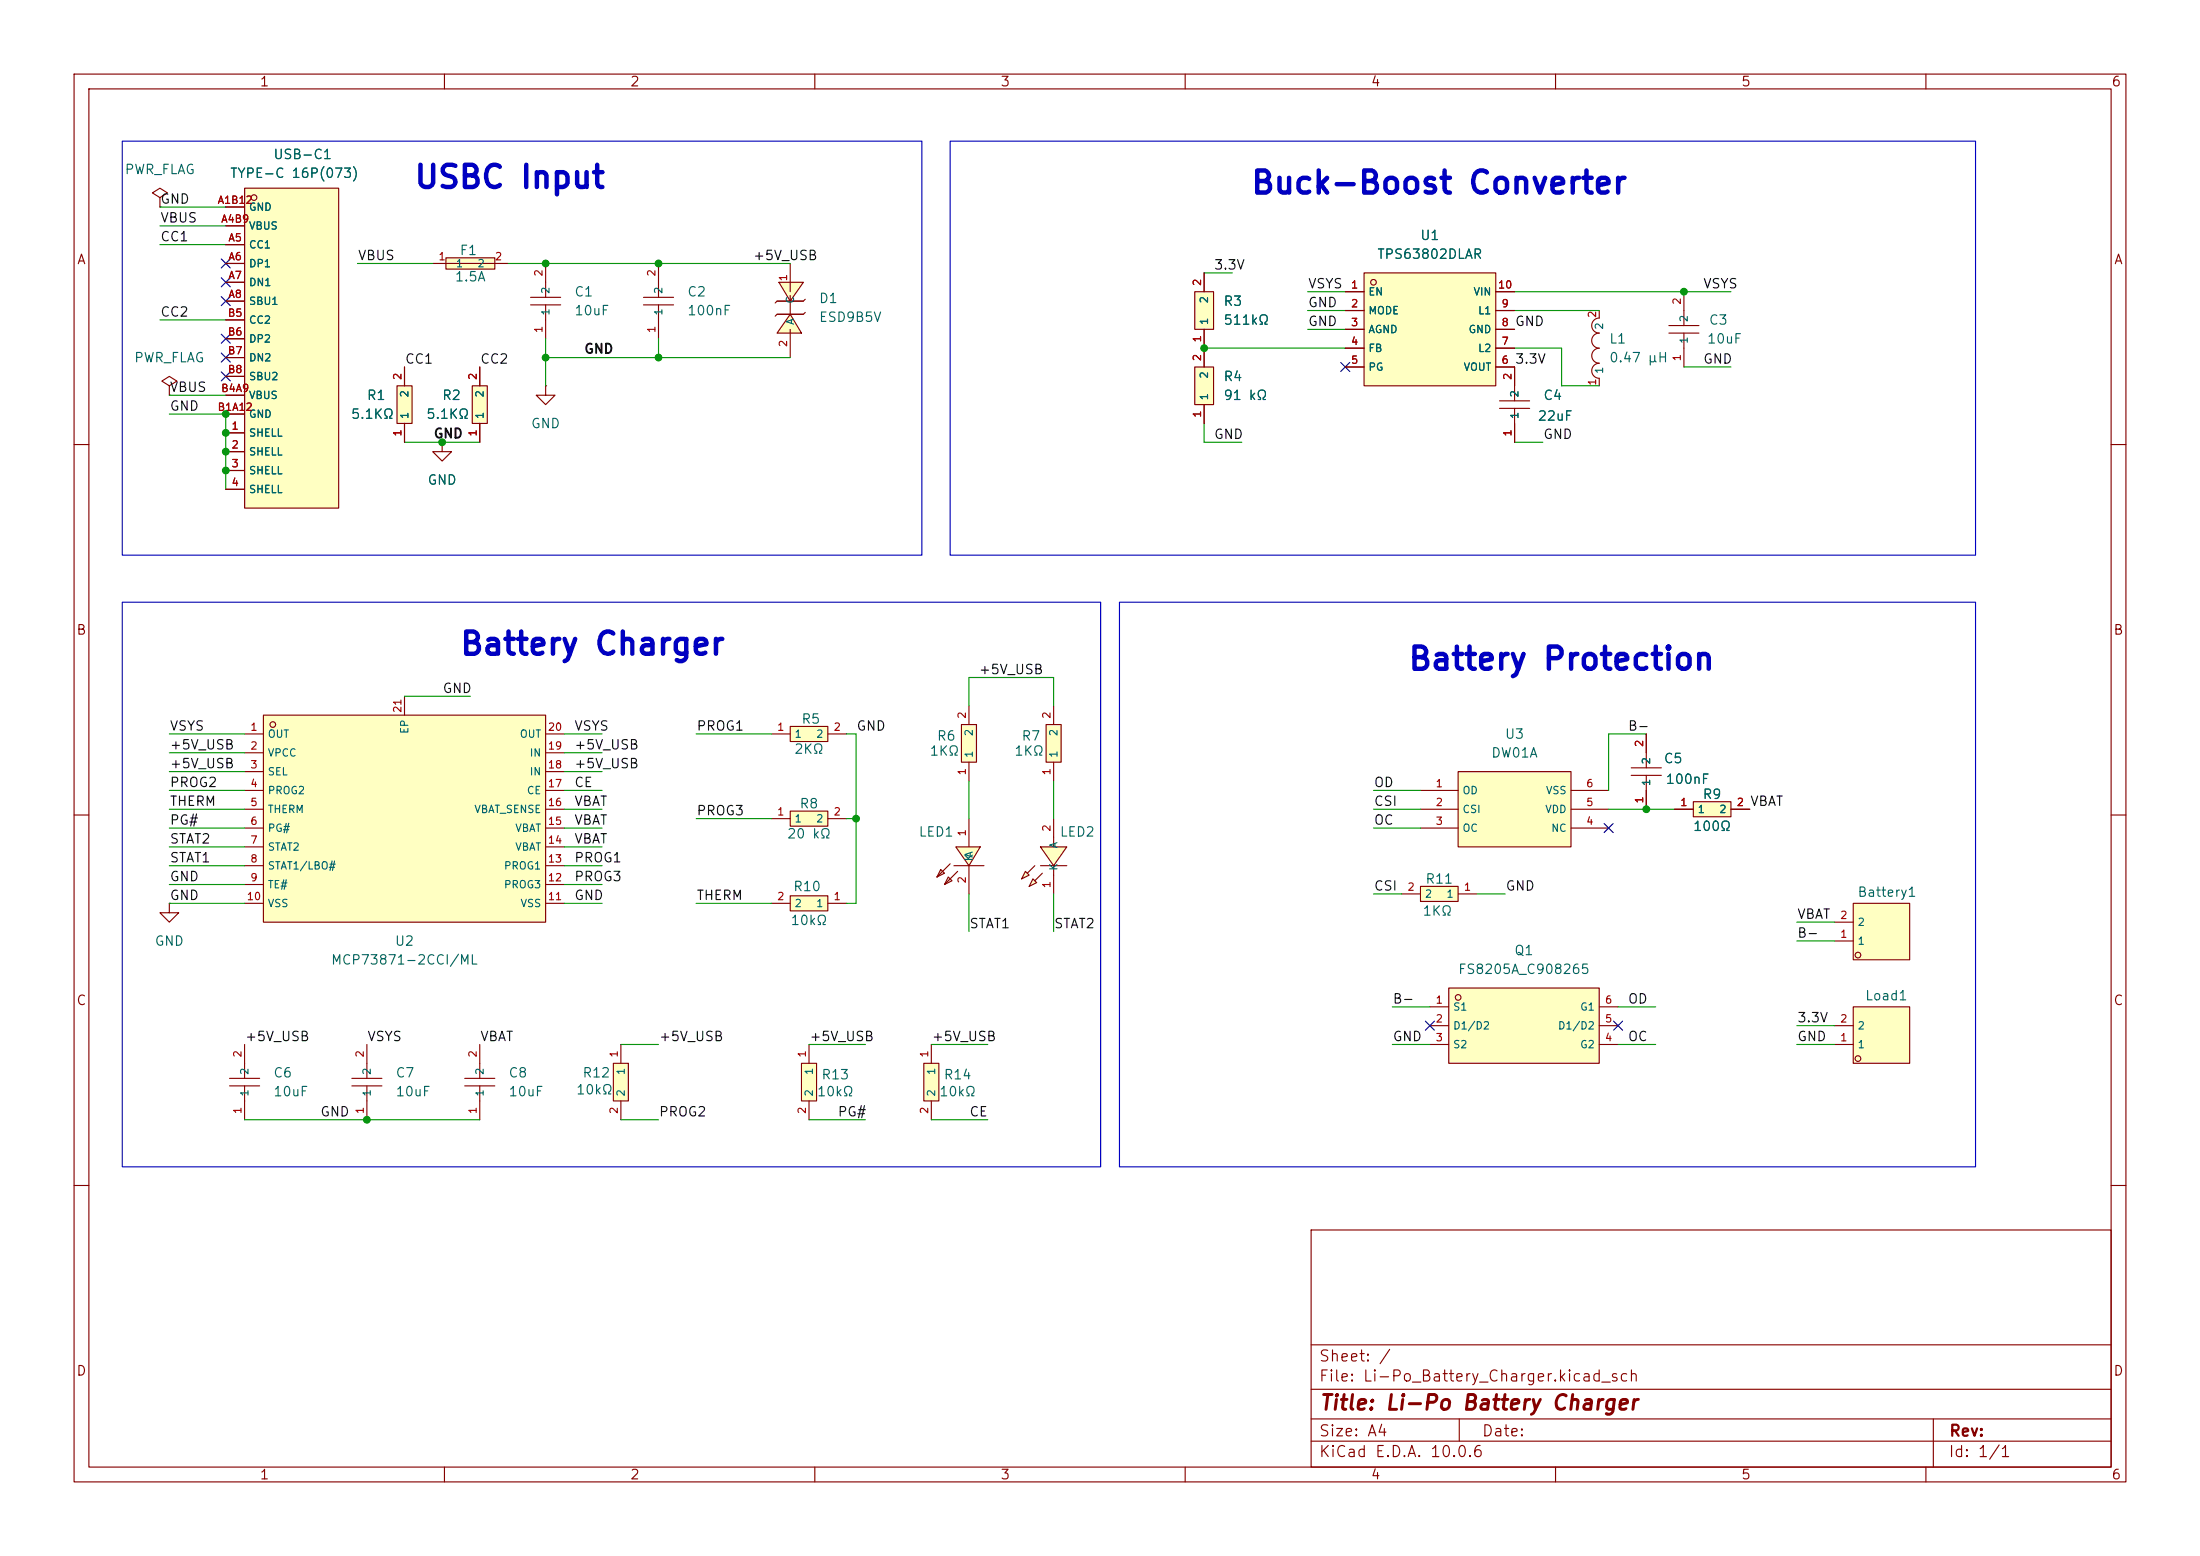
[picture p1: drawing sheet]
<svg xmlns="http://www.w3.org/2000/svg" width="297mm" height="210mm" viewBox="0 0 297 210" stroke-linecap="round" stroke-linejoin="round" font-family="sans-serif">
<g fill="none" stroke="#840000" stroke-width=".15">
<path d="M10 10h277v190h-277zM12 12h273v186h-273zM60 10v2M110 10v2M160 10v2M210 10v2M260 10v2M10 60h2M285 60h2M10 110h2M285 110h2M10 160h2"/>
<path d="M177 166h108v32h-108zM285 160h2M60 198v2M110 198v2M160 198v2M177 194.5h108M177 191.5h108M177 187.5h108M177 181.5h108M197 191.5v3M210 198v2M260 198v2"/>
<path d="M261 191.5v6.5"/>
</g>
<path d="M33 25.4h12.7v43.2h-12.7z" fill="#ffffc2"/>
<circle cx="34.3" cy="26.7" r=".38" fill="#ffffc2" stroke="#ffffc2" stroke-width=".14"/>
<g fill="none" stroke="#840000" stroke-width=".15">
<path d="M30.5 27.9h2.5M30.5 30.5h2.5M30.5 33h2.5M30.5 35.6h2.5M30.5 38.1h2.5M33 25.4h12.7v43.2h-12.7zM30.5 58.4h2.5M30.5 40.6h2.5M30.5 55.9h2.5M30.5 53.3h2.5M30.5 43.2h2.5M30.5 45.7h2.5"/>
<path d="M30.5 48.3h2.5M30.5 50.8h2.5M30.5 61h2.5M30.5 63.5h2.5M30.5 66h2.5"/>
<circle cx="34.3" cy="26.7" r=".38"/>
</g>
<path d="M106.7 109.5h5.1v2h-5.1z" fill="#ffffc2"/>
<path d="M104.1 110.5h2.6M106.7 109.5h5.1v2h-5.1zM111.8 110.5h2.5" fill="none" stroke="#840000" stroke-width=".15"/>
<path d="M250.2 121.9h7.6v7.6h-7.6z" fill="#ffffc2"/>
<circle cx="250.8" cy="128.9" r=".38" fill="#ffffc2" stroke="#ffffc2" stroke-width=".14"/>
<g fill="none" stroke="#840000" stroke-width=".15">
<path d="M247.6 127h2.6M247.6 124.5h2.6M250.2 121.9h7.6v7.6h-7.6z"/>
<circle cx="250.8" cy="128.9" r=".38"/>
</g>
<path d="M141.2 97.8h2.1v5.1h-2.1z" fill="#ffffc2"/>
<path d="M141.2 97.8h2.1v5.1h-2.1zM142.2 95.3v2.5M142.2 102.9v2.5" fill="none" stroke="#840000" stroke-width=".15"/>
<path d="M106.7 98h5.1v2.1h-5.1z" fill="#ffffc2"/>
<path d="M104.1 99.1h2.6M106.7 98h5.1v2.1h-5.1zM111.8 99.1h2.5" fill="none" stroke="#840000" stroke-width=".15"/>
<path d="M228.6 108.2h5.1v2h-5.1z" fill="#ffffc2"/>
<path d="M226.1 109.2h2.5M228.6 108.2h5.1v2h-5.1zM233.7 109.2h2.5" fill="none" stroke="#840000" stroke-width=".15"/>
<g fill="#ffffc2">
<path d="M139.4 118.6l.6 .5-1.1 .5z"/>
<path d="M138.4 117.6l.5 .5-1 .5z"/>
<path d="M140.5 114.3h3.5l-1.8 2.5z"/>
</g>
<path d="M138.4 117.6l.5 .5-1 .5zM139.4 118.6l.6 .5-1.1 .5zM139.7 116.8l-1 1.1M140.5 114.3h3.5l-1.8 2.5zM140.5 116.8h3.5M140.7 117.9l-1 1M142.2 110.5v3.8M142.2 116.8v3.9" fill="none" stroke="#840000" stroke-width=".15"/>
<path d="M250.2 135.9h7.6v7.6h-7.6z" fill="#ffffc2"/>
<circle cx="250.8" cy="142.9" r=".38" fill="#ffffc2" stroke="#ffffc2" stroke-width=".14"/>
<g fill="none" stroke="#840000" stroke-width=".15">
<path d="M247.6 138.4h2.6M250.2 135.9h7.6v7.6h-7.6zM247.6 141h2.6"/>
<circle cx="250.8" cy="142.9" r=".38"/>
</g>
<g fill="#ffffc2">
<path d="M128 118.4l.5 .5-1 .5z"/>
<path d="M127 117.3l.5 .6-1 .5z"/>
<path d="M129 114.3h3.3l-1.5 2.5z"/>
</g>
<path d="M127 117.3l.5 .6-1 .5zM128 118.4l.5 .5-1 .5zM128.3 116.6l-1.8 1.8M128.8 116.8h4M129 114.3h3.3l-1.5 2.5zM129.3 117.6l-1.8 1.8M130.8 110.5v3.8M130.8 116.8v3.9" fill="none" stroke="#840000" stroke-width=".15"/>
<path d="M60.2 34.8h6.6v1.5h-6.6z" fill="#ffffc2"/>
<path d="M58.4 35.6h10.2M60.2 34.8h6.6v1.5h-6.6z" fill="none" stroke="#840000" stroke-width=".15"/>
<path d="M195.6 133.4h20.3v10.1h-20.3z" fill="#ffffc2"/>
<circle cx="196.9" cy="134.6" r=".38" fill="#ffffc2" stroke="#ffffc2" stroke-width=".14"/>
<g fill="none" stroke="#840000" stroke-width=".15">
<path d="M193 135.9h2.6M193 138.4h2.6M195.6 133.4h20.3v10.1h-20.3zM215.9 135.9h2.5M215.9 138.4h2.5M193 141h2.6M215.9 141h2.5"/>
<circle cx="196.9" cy="134.6" r=".38"/>
</g>
<g fill="#ffffc2">
<path d="M105.2 38.1h3.3l-1.8 2.5z"/>
<path d="M106.7 42.4l1.5 2.6h-3.3z"/>
</g>
<path d="M105.2 38.1h3.3l-1.8 2.5zM106.7 35.6v3.8M106.7 39.9v2.5M104.9 40.6h3.6M104.9 42.4h3.6M106.7 42.4l1.5 2.6h-3.3zM106.7 44.5v3.8M108.7 40.4l-.2 .2h-3.6l-.3 .3M108.7 42.2l-.2 .2h-3.6l-.3 .3" fill="none" stroke="#840000" stroke-width=".15"/>
<path d="M106.7 120.9h5.1v2h-5.1z" fill="#ffffc2"/>
<path d="M104.1 121.9h2.6M106.7 120.9h5.1v2h-5.1zM111.8 121.9h2.5" fill="none" stroke="#840000" stroke-width=".15"/>
<path d="M124.7 143.5h2v5.1h-2z" fill="#ffffc2"/>
<path d="M124.7 143.5h2v5.1h-2zM125.7 141v2.5M125.7 148.6v2.5" fill="none" stroke="#840000" stroke-width=".15"/>
<path d="M196.8 104.1h15.3v10.2h-15.3z" fill="#ffffc2"/>
<g fill="none" stroke="#840000" stroke-width=".15">
<path d="M73.7 35.6v4.5M88.9 35.6v4.5M71.6 41.1h4.1M71.6 40.1h4.1M73.7 41.1v4.6M86.9 41.1h4M86.9 40.1h4M88.9 41.1v4.6M191.8 106.7h5M191.8 109.2h5M191.8 111.8h5M196.8 104.1h15.3v10.2h-15.3z"/>
<path d="M212.1 106.7h5.1M212.1 109.2h5.1M212.1 111.8h5.1M47.5 146.6h4.1M47.5 145.5h4.1M49.5 141v4.5M49.5 146.6v4.5"/>
</g>
<path d="M63.8 52.1h2v5.1h-2z" fill="#ffffc2"/>
<path d="M63.8 52.1h2v5.1h-2zM64.8 49.5v2.6M64.8 57.2v2.5" fill="none" stroke="#840000" stroke-width=".15"/>
<path d="M108.2 143.5h2v5.1h-2z" fill="#ffffc2"/>
<path d="M73.7 52.1v1.2h1.2l-1.2 1.3-1.3-1.3h1.3M73.7 52.1h.1M22.9 121.9v1.3h1.2l-1.2 1.3-1.3-1.3h1.3M22.9 121.9h.1M31 146.6h4.1M31 145.5h4.1M33 141v4.5M33 146.6v4.5M108.2 143.5h2v5.1h-2zM109.2 141v2.5M109.2 148.6v2.5" fill="none" stroke="#840000" stroke-width=".15"/>
<path d="M82.8 143.5h2v5.1h-2z" fill="#ffffc2"/>
<path d="M21.6 26.7l1-.7-1-.6-1 .6 1 .7v1.2M21.6 27.9h.1M22.9 52.1l1-.7-1-.6-1.1 .6 1.1 .7v1.2M22.9 53.3h.1M59.7 59.7v1.3h1.3l-1.3 1.2-1.3-1.2h1.3M59.7 59.7h.1M82.8 143.5h2v5.1h-2zM83.8 141v2.5M83.8 148.6v2.5" fill="none" stroke="#840000" stroke-width=".15"/>
<path d="M53.6 52.1h2v5.1h-2z" fill="#ffffc2"/>
<path d="M53.6 52.1h2v5.1h-2zM54.6 49.5v2.6M54.6 57.2v2.5" fill="none" stroke="#840000" stroke-width=".15"/>
<path d="M191.8 119.6h5v2.1h-5z" fill="#ffffc2"/>
<path d="M191.8 119.6h5v2.1h-5zM189.2 120.7h2.6M196.8 120.7h2.6" fill="none" stroke="#840000" stroke-width=".15"/>
<path d="M35.6 96.5h38.1v28h-38.1z" fill="#ffffc2"/>
<circle cx="36.8" cy="97.8" r=".38" fill="#ffffc2" stroke="#ffffc2" stroke-width=".14"/>
<g fill="none" stroke="#840000" stroke-width=".15">
<path d="M33 99.1h2.6M35.6 96.5h38.1v28h-38.1zM54.6 94v2.5M73.7 99.1h2.5M33 101.6h2.6M33 104.1h2.6M33 106.7h2.6M33 109.2h2.6M33 111.8h2.6M33 114.3h2.6M33 116.8h2.6M33 119.4h2.6"/>
<path d="M73.7 101.6h2.5M73.7 104.1h2.5M73.7 106.7h2.5M73.7 109.2h2.5M73.7 111.8h2.5M73.7 114.3h2.5M73.7 116.8h2.5M73.7 119.4h2.5M33 121.9h2.6M73.7 121.9h2.5"/>
<circle cx="36.8" cy="97.8" r=".38"/>
</g>
<path d="M161.3 49.5h2.5v5.1h-2.5z" fill="#ffffc2"/>
<path d="M161.3 49.5h2.5v5.1h-2.5zM162.6 47v2.5M162.6 54.6v2.6" fill="none" stroke="#840000" stroke-width=".15"/>
<path d="M161.3 39.4h2.5v5.1h-2.5z" fill="#ffffc2"/>
<path d="M161.3 39.4h2.5v5.1h-2.5zM162.6 36.8v2.6M162.6 44.5v2.5M222.2 99.1v4.5M220.2 104.6h4.1M220.2 103.6h4.1M222.2 104.6v4.6M62.7 146.6h4.1M62.7 145.5h4.1M64.8 141v4.5M64.8 146.6v4.5" fill="none" stroke="#840000" stroke-width=".15"/>
<path d="M129.8 97.8h2v5.1h-2z" fill="#ffffc2"/>
<path d="M129.8 97.8h2v5.1h-2zM130.8 95.3v2.5M130.8 102.9v2.5" fill="none" stroke="#840000" stroke-width=".15"/>
<path d="M184.1 36.8h17.8v15.3h-17.8z" fill="#ffffc2"/>
<circle cx="185.4" cy="38.1" r=".38" fill="#ffffc2" stroke="#ffffc2" stroke-width=".14"/>
<g fill="none" stroke="#840000" stroke-width=".15">
<path d="M30.5 27.9h2.5M30.5 30.5h2.5M30.5 33h2.5M30.5 35.6h2.5M30.5 38.1h2.5M162.6 36.8v2.6M181.6 39.4h2.5M184.1 36.8h17.8v15.3h-17.8zM201.9 39.4h2.6M227.3 39.4v4.5M30.5 58.4h2.5M30.5 40.6h2.5"/>
<path d="M30.5 55.9h2.5M30.5 53.3h2.5M30.5 43.2h2.5M30.5 45.7h2.5M30.5 48.3h2.5M30.5 50.8h2.5M54.6 49.5v2.6M54.6 57.2v2.5M59.7 59.7h.1M64.8 49.5v2.6M64.8 57.2v2.5M162.6 44.5v5"/>
<path d="M162.6 54.6v2.6M181.6 41.9h2.5M181.6 44.5h2.5M181.6 47h2.5M181.6 49.5h2.5M201.9 41.9h2.6M201.9 44.5h2.6M201.9 47h2.6M201.9 49.5h2.6v4.6M202.4 55.1h4.1M202.4 54.1h4.1M204.5 55.1v4.6"/>
<path d="M215.9 41.9v1a1.01 1.01 0 0 0-1 1 1.01 1.01 0 0 0 1 1.1 1.02 1.02 0 0 0-1 1 1.02 1.02 0 0 0 1 1M215.9 49a1.01 1.01 0 0 0-1 1 1.01 1.01 0 0 0 1 1.1v1M215.9 47a1.01 1.01 0 0 0-1 1 1.01 1.01 0 0 0 1 1M225.3 45h4.1M225.3 43.9h4.1M227.3 45v4.5M30.5 61h2.5M30.5 63.5h2.5M30.5 66h2.5M222.2 99.1v2.5M222.2 106.7v2.5M226.1 109.2h2.5"/>
<path d="M233.7 109.2h2.5"/>
<circle cx="185.4" cy="38.1" r=".38"/>
</g>
<g fill="none" stroke="#009600" stroke-width=".15">
<path d="M21.6 27.9h8.9M21.6 33h8.9M21.6 30.5h8.9M48.3 35.6h10.1M68.6 35.6h38.1M162.6 36.8h3.8M176.5 39.4h5.1M204.5 39.4h29.2M21.6 43.2h8.9M22.9 53.3h7.6M22.9 55.9h7.6v10.1M54.6 59.7h10.2"/>
<path d="M73.7 48.3h33M73.7 45.7v6.4M88.9 45.7v2.6M162.6 57.2v2.5h5M162.6 47h19M176.5 41.9h5.1M176.5 44.5h5.1M204.5 59.7h3.8M204.5 47h6.3v5.1h5.1M204.5 41.9h11.4M227.3 49.5h6.4M22.9 99.1h10.1"/>
<path d="M54.6 94h8.9M76.2 99.1h5.1M94 99.1h10.1M114.3 99.1h1.3v22.8h-1.3M130.8 95.3v-3.9h11.4v3.9M222.2 99.1h-5v7.6M22.9 101.6h10.1M22.9 106.7h10.1M22.9 104.1h10.1M22.9 116.8h10.1M22.9 119.4h10.1M22.9 111.8h10.1"/>
<path d="M22.9 114.3h10.1M22.9 109.2h10.1M76.2 101.6h5.1M76.2 106.7h5.1M76.2 104.1h5.1M76.2 116.8h5.1M76.2 119.4h5.1M76.2 111.8h5.1M76.2 114.3h5.1M76.2 109.2h5.1M94 110.5h10.1M114.3 110.5h1.3"/>
<path d="M130.8 105.4v5.1M142.2 105.4v5.1M185.4 106.7h6.4M185.4 111.8h6.4M185.4 109.2h6.4M217.2 109.2h8.9M22.9 121.9h10.1M76.2 121.9h5.1M94 121.9h10.1M130.8 120.7v5M142.2 120.7v5M185.4 120.7h3.8"/>
<path d="M188 135.9h5M199.4 120.7h3.8M218.4 135.9h5.1M242.6 127h5M242.6 124.5h5M242.6 138.4h5M33 151.1h31.8M83.8 141h5.1M83.8 151.1h5.1M109.2 141h7.6M109.2 151.1h7.6M125.7 141h7.6"/>
<path d="M125.7 151.1h7.6M188 141h5M218.4 141h5.1M242.6 141h5"/>
</g>
<g fill="none" stroke="#000084" stroke-width=".15">
<path d="M29.9 37.5l1.2 1.2M29.9 35l1.2 1.2M31.1 37.5l-1.2 1.2M31.1 35l-1.2 1.2M29.9 50.2l1.2 1.2M29.9 45.1l1.2 1.2M29.9 40l1.2 1.2M29.9 47.7l1.2 1.2M31.1 50.2l-1.2 1.2M31.1 45.1l-1.2 1.2M31.1 40l-1.2 1.2M31.1 47.7l-1.2 1.2"/>
<path d="M181 48.9l1.2 1.2M182.2 48.9l-1.2 1.2M216.6 111.2l1.2 1.2M217.8 111.2l-1.2 1.2M192.4 137.8l1.2 1.2M193.6 137.8l-1.2 1.2M217.8 137.8l1.2 1.2M219 137.8l-1.2 1.2"/>
</g>
<path d="M16.5 19.1h108v55.8h-108zM128.3 19.1h138.4v55.8h-138.4zM16.5 81.3h132.1v76.2h-132.1zM151.1 81.3h115.6v76.2h-115.6z" fill="none" stroke="#0000c2" stroke-width=".15"/>
<g fill="#009600" stroke="#009600" stroke-width=".14">
<circle cx="88.9" cy="35.6" r=".46"/>
<circle cx="88.9" cy="48.3" r=".46"/>
<circle cx="73.7" cy="35.6" r=".46"/>
<circle cx="73.7" cy="48.3" r=".46"/>
<circle cx="59.7" cy="59.7" r=".46"/>
<circle cx="49.5" cy="151.1" r=".46"/>
<circle cx="30.5" cy="63.5" r=".46"/>
<circle cx="30.5" cy="58.4" r=".46"/>
<circle cx="30.5" cy="61" r=".46"/>
<circle cx="30.5" cy="55.9" r=".46"/>
<circle cx="115.6" cy="110.5" r=".46"/>
<circle cx="227.3" cy="39.4" r=".46"/>
<circle cx="162.6" cy="47" r=".46"/>
<circle cx="222.2" cy="109.2" r=".46"/>
</g>
<g font-size="3" fill="#0000c2">
<text x="55.7" y="26.1">USBC Input</text>
<text x="168.7" y="26.9">Buck-Boost Converter</text>
<text x="61.9" y="89.1">Battery Charger</text>
<text x="189.9" y="91.2">Battery Protection</text>
</g>
<text font-size="2" fill="#840000" x="178" y="190.8">Title: Li-Po Battery Charger</text>
<g font-size="1.5" fill="#840000">
<text x="178" y="184.1">Sheet: /</text>
<text x="178" y="186.8">File: Li-Po_Battery_Charger.kicad_sch</text>
<text x="178" y="197">KiCad E.D.A. 10.0.6</text>
<text x="178" y="194.2">Size: A4</text>
<text x="200" y="194.2">Date:</text>
<text x="263" y="197">Id: 1/1</text>
<text x="263" y="194.2">Rev:</text>
</g>
<g font-size="1.3" fill="#840000">
<text x="35" y="12">1</text>
<text x="85" y="12">2</text>
<text x="135" y="12">3</text>
<text x="185" y="12">4</text>
<text x="235" y="12">5</text>
<text x="285" y="12">6</text>
<text x="10.3" y="36">A</text>
<text x="285.3" y="36">A</text>
<text x="10.2" y="86">B</text>
<text x="285.2" y="86">B</text>
<text x="10.2" y="136">C</text>
<text x="285.2" y="136">C</text>
<text x="10.2" y="186">D</text>
<text x="285.2" y="186">D</text>
<text x="35" y="200">1</text>
<text x="85" y="200">2</text>
<text x="135" y="200">3</text>
<text x="185" y="200">4</text>
<text x="235" y="200">5</text>
<text x="285" y="200">6</text>
</g>
<g font-size="1.3" fill="#006464">
<text x="16.7" y="23.8">PWR_FLAG</text>
<text x="36.8" y="21.8">USB-C1</text>
<text x="31" y="24.3">TYPE-C 16P(073)</text>
<text x="62" y="34.7">F1</text>
<text x="185.8" y="35.3">TPS63802DLAR</text>
<text x="191.6" y="32.7">U1</text>
<text x="61.3" y="38.3">1.5A</text>
<text x="77.5" y="40.3">C1</text>
<text x="92.7" y="40.3">C2</text>
<text x="110.5" y="41.2">D1</text>
<text x="165.1" y="41.6">R3</text>
<text x="77.5" y="42.9">10uF</text>
<text x="92.7" y="42.9">100nF</text>
<text x="110.5" y="43.8">ESD9B5V</text>
<text x="165.1" y="44.1">511kΩ</text>
<text x="217.2" y="46.7">L1</text>
<text x="230.4" y="46.7">10uF</text>
<text x="230.6" y="44.1">C3</text>
<text x="18" y="49.2">PWR_FLAG</text>
<text x="165.1" y="51.8">R4</text>
<text x="217.2" y="49.2">0.47 µH</text>
<text x="47.3" y="56.8">5.1KΩ</text>
<text x="49.4" y="54.3">R1</text>
<text x="57.5" y="56.8">5.1KΩ</text>
<text x="59.6" y="54.3">R2</text>
<text x="71.6" y="58.1">GND</text>
<text x="165.1" y="54.3">91 kΩ</text>
<text x="207.5" y="57.1">22uF</text>
<text x="208.3" y="54.3">C4</text>
<text x="57.6" y="65.7">GND</text>
<text x="108.1" y="98">R5</text>
<text x="126.4" y="100.3">R6</text>
<text x="137.8" y="100.3">R7</text>
<text x="203.1" y="100">U3</text>
<text x="107.1" y="102.1">2KΩ</text>
<text x="125.4" y="102.3">1KΩ</text>
<text x="136.8" y="102.3">1KΩ</text>
<text x="201.2" y="102.6">DW01A</text>
<text x="224.5" y="103.3">C5</text>
<text x="224.8" y="106.1">100nF</text>
<text x="106.2" y="113.5">20 kΩ</text>
<text x="107.9" y="109.4">R8</text>
<text x="123.9" y="113.2">LED1</text>
<text x="143" y="113.2">LED2</text>
<text x="228.5" y="112.5">100Ω</text>
<text x="229.8" y="108.2">R9</text>
<text x="192.3" y="119.6">R11</text>
<text x="106.6" y="125.2">10kΩ</text>
<text x="107" y="120.6">R10</text>
<text x="192" y="123.9">1KΩ</text>
<text x="250.7" y="121.4">Battery1</text>
<text x="20.8" y="128">GND</text>
<text x="44.6" y="130.5">MCP73871-2CCI/ML</text>
<text x="53.2" y="128">U2</text>
<text x="196.8" y="131.8">FS8205A_C908265</text>
<text x="204.3" y="129.2">Q1</text>
<text x="251.7" y="135.3">Load1</text>
<text x="36.8" y="145.7">C6</text>
<text x="36.8" y="148.3">10uF</text>
<text x="53.3" y="145.7">C7</text>
<text x="53.3" y="148.3">10uF</text>
<text x="68.6" y="145.7">C8</text>
<text x="68.6" y="148.3">10uF</text>
<text x="77.7" y="148">10kΩ</text>
<text x="78.5" y="145.7">R12</text>
<text x="110.2" y="148.3">10kΩ</text>
<text x="110.8" y="146">R13</text>
<text x="126.7" y="148.3">10kΩ</text>
<text x="127.3" y="146">R14</text>
</g>
<g font-size="1.3" fill="#0f0f0f">
<text x="21.6" y="27.8">GND</text>
<text x="21.6" y="32.9">CC1</text>
<text x="21.6" y="30.4">VBUS</text>
<text x="48.2" y="35.4">VBUS</text>
<text x="101.6" y="35.4">+5V_USB</text>
<text x="163.8" y="36.7">3.3V</text>
<text x="176.5" y="41.8">GND</text>
<text x="176.5" y="39.2">VSYS</text>
<text x="229.8" y="39.2">VSYS</text>
<text x="21.6" y="43.1">CC2</text>
<text x="176.5" y="44.3">GND</text>
<text x="204.4" y="44.3">GND</text>
<text x="22.8" y="53.2">VBUS</text>
<text x="54.6" y="49.4">CC1</text>
<text x="64.7" y="49.4">CC2</text>
<text x="78.8" y="48">GND</text>
<text x="204.4" y="49.4">3.3V</text>
<text x="229.8" y="49.4">GND</text>
<text x="22.8" y="55.8">GND</text>
<text x="58.5" y="59.5">GND</text>
<text x="163.8" y="59.6">GND</text>
<text x="208.3" y="59.6">GND</text>
<text x="59.7" y="93.9">GND</text>
<text x="132.1" y="91.3">+5V_USB</text>
<text x="22.8" y="101.5">+5V_USB</text>
<text x="22.8" y="98.9">VSYS</text>
<text x="77.4" y="101.5">+5V_USB</text>
<text x="77.4" y="98.9">VSYS</text>
<text x="94" y="98.9">PROG1</text>
<text x="115.5" y="98.9">GND</text>
<text x="219.7" y="98.9">B-</text>
<text x="22.8" y="106.6">PROG2</text>
<text x="22.8" y="104">+5V_USB</text>
<text x="77.4" y="106.6">CE</text>
<text x="77.4" y="104">+5V_USB</text>
<text x="185.4" y="106.6">OD</text>
<text x="22.8" y="111.6">PG#</text>
<text x="22.8" y="109.1">THERM</text>
<text x="77.4" y="111.6">VBAT</text>
<text x="77.4" y="109.1">VBAT</text>
<text x="94" y="110.4">PROG3</text>
<text x="185.4" y="109.1">CSI</text>
<text x="185.4" y="111.6">OC</text>
<text x="236.2" y="109.1">VBAT</text>
<text x="22.8" y="114.2">STAT2</text>
<text x="22.8" y="116.7">STAT1</text>
<text x="22.8" y="119.3">GND</text>
<text x="77.4" y="116.7">PROG1</text>
<text x="77.4" y="119.3">PROG3</text>
<text x="77.4" y="114.2">VBAT</text>
<text x="22.8" y="121.8">GND</text>
<text x="77.4" y="121.8">GND</text>
<text x="94" y="121.8">THERM</text>
<text x="130.8" y="125.6">STAT1</text>
<text x="142.2" y="125.6">STAT2</text>
<text x="185.4" y="120.5">CSI</text>
<text x="203.2" y="120.5">GND</text>
<text x="242.5" y="124.3">VBAT</text>
<text x="242.5" y="126.9">B-</text>
<text x="187.9" y="135.8">B-</text>
<text x="219.7" y="135.8">OD</text>
<text x="33" y="140.8">+5V_USB</text>
<text x="49.5" y="140.8">VSYS</text>
<text x="64.7" y="140.8">VBAT</text>
<text x="88.9" y="140.8">+5V_USB</text>
<text x="109.2" y="140.8">+5V_USB</text>
<text x="125.7" y="140.8">+5V_USB</text>
<text x="187.9" y="140.8">GND</text>
<text x="219.7" y="140.8">OC</text>
<text x="242.5" y="140.8">GND</text>
<text x="242.5" y="138.3">3.3V</text>
<text x="43.2" y="151">GND</text>
<text x="88.9" y="151">PROG2</text>
<text x="113" y="151">PG#</text>
<text x="130.8" y="151">CE</text>
</g>
<g font-size="1" fill="#a90000">
<text x="29.3" y="27.8">A1B12</text>
<text x="29.8" y="30.3">A4B9</text>
<text x="30.7" y="32.8">A5</text>
<text x="30.7" y="35.4">A6</text>
<text x="59.1" y="35.4">1</text>
<text x="66.7" y="35.4">2</text>
<text x="30.7" y="37.9">A7</text>
<text x="30.7" y="40.5">A8</text>
<text x="73.5" y="37.4" transform="rotate(-90 73.5 37.4)">2</text>
<text x="88.7" y="37.4" transform="rotate(-90 88.7 37.4)">2</text>
<text x="106.5" y="38" transform="rotate(-90 106.5 38)">1</text>
<text x="162.4" y="38.7" transform="rotate(-90 162.4 38.7)">2</text>
<text x="182.3" y="39.2">1</text>
<text x="182.3" y="41.7">2</text>
<text x="202.1" y="39.2">10</text>
<text x="202.6" y="41.7">9</text>
<text x="227.1" y="41.2" transform="rotate(-90 227.1 41.2)">2</text>
<text x="30.7" y="43">B5</text>
<text x="30.7" y="45.5">B6</text>
<text x="73.5" y="45" transform="rotate(-90 73.5 45)">1</text>
<text x="88.7" y="45" transform="rotate(-90 88.7 45)">1</text>
<text x="106.5" y="46.9" transform="rotate(-90 106.5 46.9)">2</text>
<text x="162.4" y="46.3" transform="rotate(-90 162.4 46.3)">1</text>
<text x="182.3" y="44.3">3</text>
<text x="182.3" y="46.8">4</text>
<text x="202.6" y="46.8">7</text>
<text x="202.6" y="44.3">8</text>
<text x="215.7" y="43" transform="rotate(-90 215.7 43)">2</text>
<text x="29.8" y="53.2">B4A9</text>
<text x="30.7" y="48.1">B7</text>
<text x="30.7" y="50.6">B8</text>
<text x="54.4" y="51.4" transform="rotate(-90 54.4 51.4)">2</text>
<text x="64.6" y="51.4" transform="rotate(-90 64.6 51.4)">2</text>
<text x="162.4" y="48.8" transform="rotate(-90 162.4 48.8)">2</text>
<text x="182.3" y="49.3">5</text>
<text x="202.6" y="49.3">6</text>
<text x="204.3" y="51.4" transform="rotate(-90 204.3 51.4)">2</text>
<text x="215.7" y="52.1" transform="rotate(-90 215.7 52.1)">1</text>
<text x="227.1" y="48.8" transform="rotate(-90 227.1 48.8)">1</text>
<text x="29.3" y="55.7">B1A12</text>
<text x="31.2" y="58.2">1</text>
<text x="54.4" y="59" transform="rotate(-90 54.4 59)">1</text>
<text x="64.6" y="59" transform="rotate(-90 64.6 59)">1</text>
<text x="162.4" y="56.5" transform="rotate(-90 162.4 56.5)">1</text>
<text x="204.3" y="59" transform="rotate(-90 204.3 59)">1</text>
<text x="31.2" y="60.8">2</text>
<text x="31.2" y="63.3">3</text>
<text x="31.2" y="65.9">4</text>
<text x="33.7" y="98.9">1</text>
<text x="33.7" y="101.4">2</text>
<text x="54.4" y="96.3" transform="rotate(-90 54.4 96.3)">21</text>
<text x="73.9" y="101.4">19</text>
<text x="73.9" y="98.9">20</text>
<text x="104.8" y="98.9">1</text>
<text x="112.5" y="98.9">2</text>
<text x="130.6" y="97.1" transform="rotate(-90 130.6 97.1)">2</text>
<text x="142.1" y="97.1" transform="rotate(-90 142.1 97.1)">2</text>
<text x="222.1" y="100.9" transform="rotate(-90 222.1 100.9)">2</text>
<text x="33.7" y="104">3</text>
<text x="33.7" y="106.5">4</text>
<text x="73.9" y="106.5">17</text>
<text x="73.9" y="104">18</text>
<text x="130.6" y="104.7" transform="rotate(-90 130.6 104.7)">1</text>
<text x="142.1" y="104.7" transform="rotate(-90 142.1 104.7)">1</text>
<text x="193.7" y="106.5">1</text>
<text x="214.1" y="106.5">6</text>
<text x="33.7" y="109">5</text>
<text x="33.7" y="111.6">6</text>
<text x="73.9" y="111.6">15</text>
<text x="73.9" y="109">16</text>
<text x="104.8" y="110.3">1</text>
<text x="112.5" y="110.3">2</text>
<text x="130.6" y="113" transform="rotate(-90 130.6 113)">1</text>
<text x="142.1" y="112.3" transform="rotate(-90 142.1 112.3)">2</text>
<text x="193.7" y="109">2</text>
<text x="193.7" y="111.6">3</text>
<text x="214.1" y="111.6">4</text>
<text x="214.1" y="109">5</text>
<text x="222.1" y="108.5" transform="rotate(-90 222.1 108.5)">1</text>
<text x="226.8" y="109">1</text>
<text x="234.4" y="109">2</text>
<text x="33.7" y="114.1">7</text>
<text x="33.7" y="116.7">8</text>
<text x="33.7" y="119.2">9</text>
<text x="73.9" y="119.2">12</text>
<text x="73.9" y="116.7">13</text>
<text x="73.9" y="114.1">14</text>
<text x="130.6" y="119.3" transform="rotate(-90 130.6 119.3)">2</text>
<text x="142.1" y="120" transform="rotate(-90 142.1 120)">1</text>
<text x="33.2" y="121.7">10</text>
<text x="73.9" y="121.7">11</text>
<text x="104.8" y="121.7">2</text>
<text x="112.5" y="121.7">1</text>
<text x="189.9" y="120.5">2</text>
<text x="197.5" y="120.5">1</text>
<text x="248.3" y="124.3">2</text>
<text x="248.3" y="126.8">1</text>
<text x="193.7" y="135.7">1</text>
<text x="216.6" y="135.7">6</text>
<text x="32.8" y="142.8" transform="rotate(-90 32.8 142.8)">2</text>
<text x="49.3" y="142.8" transform="rotate(-90 49.3 142.8)">2</text>
<text x="64.6" y="142.8" transform="rotate(-90 64.6 142.8)">2</text>
<text x="83.6" y="142.8" transform="rotate(-90 83.6 142.8)">1</text>
<text x="109" y="142.8" transform="rotate(-90 109 142.8)">1</text>
<text x="125.5" y="142.8" transform="rotate(-90 125.5 142.8)">1</text>
<text x="193.7" y="138.2">2</text>
<text x="193.7" y="140.8">3</text>
<text x="216.6" y="140.8">4</text>
<text x="216.6" y="138.2">5</text>
<text x="248.3" y="140.8">1</text>
<text x="248.3" y="138.2">2</text>
<text x="32.8" y="150.4" transform="rotate(-90 32.8 150.4)">1</text>
<text x="49.3" y="150.4" transform="rotate(-90 49.3 150.4)">1</text>
<text x="64.6" y="150.4" transform="rotate(-90 64.6 150.4)">1</text>
<text x="83.6" y="150.4" transform="rotate(-90 83.6 150.4)">2</text>
<text x="109" y="150.4" transform="rotate(-90 109 150.4)">2</text>
<text x="125.5" y="150.4" transform="rotate(-90 125.5 150.4)">2</text>
</g>
<g font-size="1" fill="#006464">
<text x="33.5" y="28.7">GND</text>
<text x="33.5" y="31.2">VBUS</text>
<text x="33.5" y="33.8">CC1</text>
<text x="33.5" y="36.3">DP1</text>
<text x="33.5" y="38.9">DN1</text>
<text x="33.5" y="41.4">SBU1</text>
<text x="61.5" y="36.3">1</text>
<text x="64.4" y="36.3">2</text>
<text x="74.4" y="39.8" transform="rotate(-90 74.4 39.8)">2</text>
<text x="89.7" y="39.8" transform="rotate(-90 89.7 39.8)">2</text>
<text x="107.4" y="41.1" transform="rotate(-90 107.4 41.1)">C</text>
<text x="163.3" y="41" transform="rotate(-90 163.3 41)">2</text>
<text x="184.7" y="40.1">EN</text>
<text x="198.8" y="40.1">VIN</text>
<text x="33.5" y="43.9">CC2</text>
<text x="33.5" y="46.5">DP2</text>
<text x="74.4" y="42.7" transform="rotate(-90 74.4 42.7)">1</text>
<text x="89.7" y="42.7" transform="rotate(-90 89.7 42.7)">1</text>
<text x="107.4" y="43.9" transform="rotate(-90 107.4 43.9)">A</text>
<text x="163.3" y="43.9" transform="rotate(-90 163.3 43.9)">1</text>
<text x="184.7" y="42.7">MODE</text>
<text x="184.7" y="45.2">AGND</text>
<text x="184.7" y="47.7">FB</text>
<text x="198.2" y="45.2">GND</text>
<text x="199.5" y="47.7">L2</text>
<text x="199.5" y="42.7">L1</text>
<text x="216.7" y="44.6" transform="rotate(-90 216.7 44.6)">2</text>
<text x="228.1" y="46.5" transform="rotate(-90 228.1 46.5)">1</text>
<text x="228.1" y="43.6" transform="rotate(-90 228.1 43.6)">2</text>
<text x="33.5" y="49">DN2</text>
<text x="33.5" y="51.6">SBU2</text>
<text x="55.4" y="53.7" transform="rotate(-90 55.4 53.7)">2</text>
<text x="65.5" y="53.7" transform="rotate(-90 65.5 53.7)">2</text>
<text x="163.3" y="51.2" transform="rotate(-90 163.3 51.2)">2</text>
<text x="184.7" y="50.3">PG</text>
<text x="197.5" y="50.3">VOUT</text>
<text x="205.2" y="53.7" transform="rotate(-90 205.2 53.7)">2</text>
<text x="216.7" y="50.5" transform="rotate(-90 216.7 50.5)">1</text>
<text x="33.5" y="59.2">SHELL</text>
<text x="33.5" y="56.6">GND</text>
<text x="33.5" y="54.1">VBUS</text>
<text x="55.4" y="56.6" transform="rotate(-90 55.4 56.6)">1</text>
<text x="65.5" y="56.6" transform="rotate(-90 65.5 56.6)">1</text>
<text x="163.3" y="54.1" transform="rotate(-90 163.3 54.1)">1</text>
<text x="205.2" y="56.6" transform="rotate(-90 205.2 56.6)">1</text>
<text x="33.5" y="61.7">SHELL</text>
<text x="33.5" y="64.3">SHELL</text>
<text x="33.5" y="66.8">SHELL</text>
<text x="36.1" y="99.8">OUT</text>
<text x="55.4" y="99.1" transform="rotate(-90 55.4 99.1)">EP</text>
<text x="70.1" y="99.8">OUT</text>
<text x="107.2" y="99.8">1</text>
<text x="110.1" y="99.8">2</text>
<text x="131.6" y="99.5" transform="rotate(-90 131.6 99.5)">2</text>
<text x="143" y="99.5" transform="rotate(-90 143 99.5)">2</text>
<text x="36.1" y="102.4">VPCC</text>
<text x="36.1" y="104.9">SEL</text>
<text x="36.1" y="107.4">PROG2</text>
<text x="71" y="107.4">CE</text>
<text x="71.4" y="104.9">IN</text>
<text x="71.4" y="102.4">IN</text>
<text x="131.6" y="102.4" transform="rotate(-90 131.6 102.4)">1</text>
<text x="143" y="102.4" transform="rotate(-90 143 102.4)">1</text>
<text x="197.4" y="107.4">OD</text>
<text x="208.6" y="107.4">VSS</text>
<text x="223" y="106.2" transform="rotate(-90 223 106.2)">1</text>
<text x="223" y="103.3" transform="rotate(-90 223 103.3)">2</text>
<text x="36.1" y="110">THERM</text>
<text x="36.1" y="112.5">PG#</text>
<text x="64" y="110">VBAT_SENSE</text>
<text x="69.5" y="112.5">VBAT</text>
<text x="107.2" y="111.2">1</text>
<text x="110.1" y="111.2">2</text>
<text x="197.4" y="110">CSI</text>
<text x="197.4" y="112.5">OC</text>
<text x="208.5" y="110">VDD</text>
<text x="209.3" y="112.5">NC</text>
<text x="229.1" y="110">1</text>
<text x="232" y="110">2</text>
<text x="36.1" y="115.1">STAT2</text>
<text x="36.1" y="117.6">STAT1/LBO#</text>
<text x="68" y="117.6">PROG1</text>
<text x="69.5" y="115.1">VBAT</text>
<text x="131.6" y="116.3" transform="rotate(-90 131.6 116.3)">K</text>
<text x="131.6" y="115.9" transform="rotate(-90 131.6 115.9)">A</text>
<text x="143" y="117.6" transform="rotate(-90 143 117.6)">K</text>
<text x="143" y="114.6" transform="rotate(-90 143 114.6)">A</text>
<text x="36.1" y="120.1">TE#</text>
<text x="36.1" y="122.7">VSS</text>
<text x="68" y="120.1">PROG3</text>
<text x="70.2" y="122.7">VSS</text>
<text x="107.2" y="122.7">2</text>
<text x="110.1" y="122.7">1</text>
<text x="192.3" y="121.4">2</text>
<text x="195.2" y="121.4">1</text>
<text x="250.7" y="125.2">2</text>
<text x="250.7" y="127.8">1</text>
<text x="196.1" y="136.6">S1</text>
<text x="213.2" y="136.6">G1</text>
<text x="196.1" y="139.2">D1/D2</text>
<text x="196.1" y="141.7">S2</text>
<text x="210.2" y="139.2">D1/D2</text>
<text x="213.2" y="141.7">G2</text>
<text x="250.7" y="141.7">1</text>
<text x="250.7" y="139.2">2</text>
<text x="33.8" y="148.1" transform="rotate(-90 33.8 148.1)">1</text>
<text x="33.8" y="145.2" transform="rotate(-90 33.8 145.2)">2</text>
<text x="50.3" y="148.1" transform="rotate(-90 50.3 148.1)">1</text>
<text x="50.3" y="145.2" transform="rotate(-90 50.3 145.2)">2</text>
<text x="65.5" y="148.1" transform="rotate(-90 65.5 148.1)">1</text>
<text x="65.5" y="145.2" transform="rotate(-90 65.5 145.2)">2</text>
<text x="84.6" y="148.1" transform="rotate(-90 84.6 148.1)">2</text>
<text x="84.6" y="145.2" transform="rotate(-90 84.6 145.2)">1</text>
<text x="110" y="148.1" transform="rotate(-90 110 148.1)">2</text>
<text x="110" y="145.2" transform="rotate(-90 110 145.2)">1</text>
<text x="126.5" y="148.1" transform="rotate(-90 126.5 148.1)">2</text>
<text x="126.5" y="145.2" transform="rotate(-90 126.5 145.2)">1</text>
</g>
</svg>
